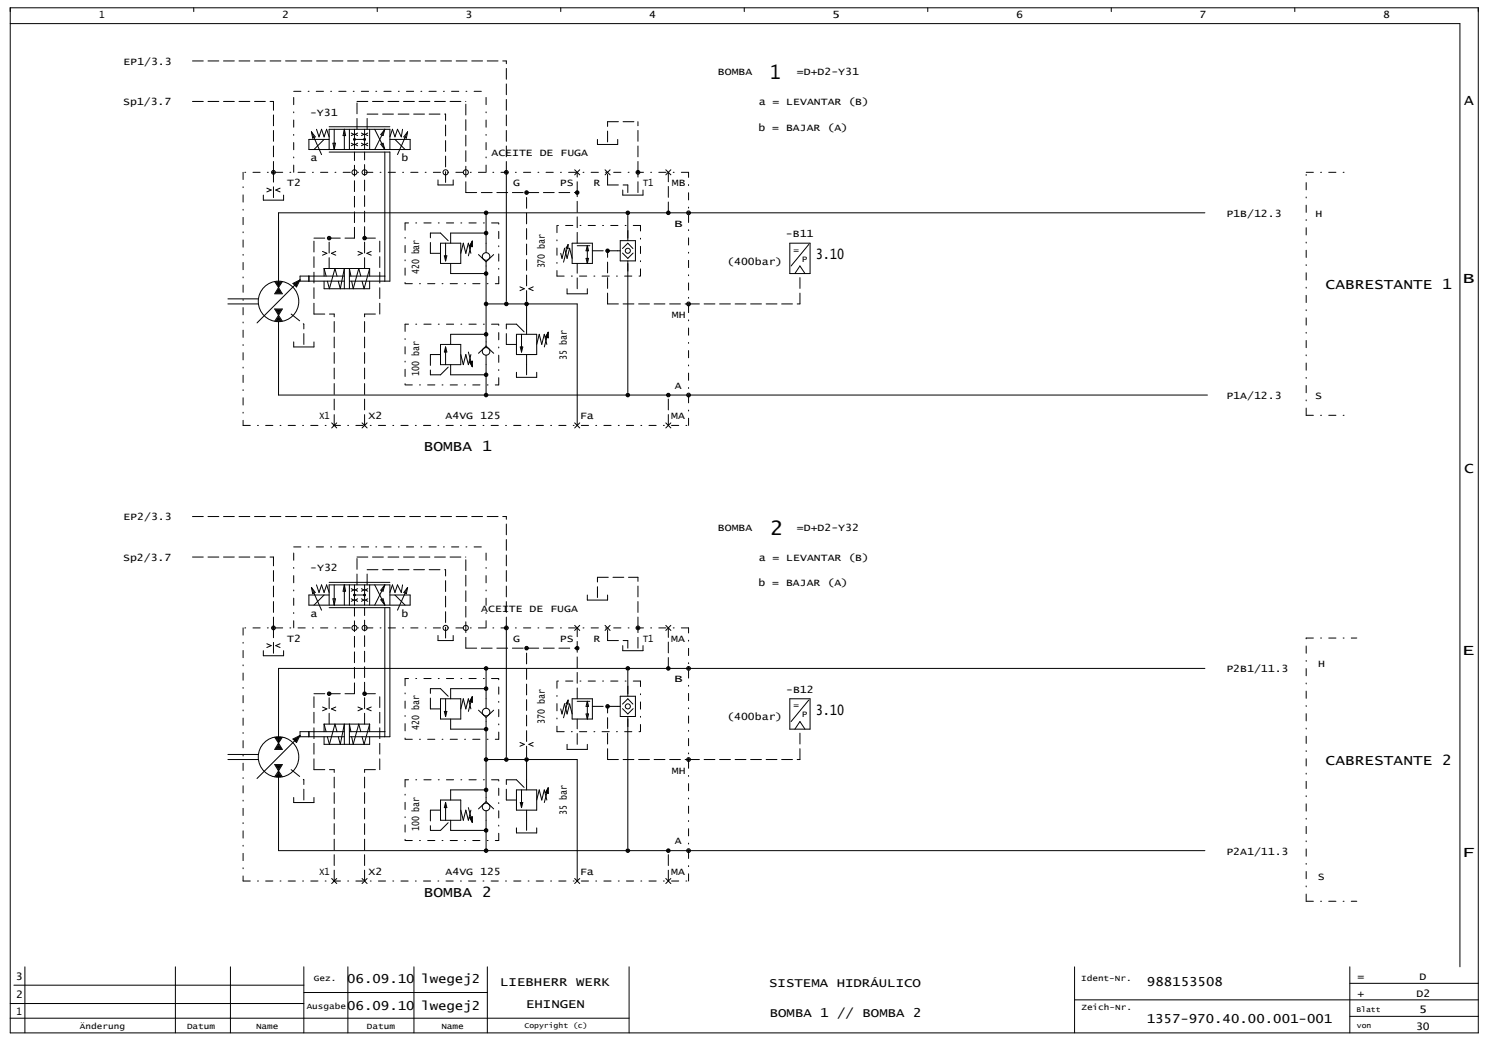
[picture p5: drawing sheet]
<svg xmlns="http://www.w3.org/2000/svg" width="582mm" height="406mm" viewBox="0 0 582 406" stroke-linecap="round" stroke-linejoin="round" font-family="sans-serif">
<g fill="none" stroke="#000" stroke-width=".39">
<path d="M4 3h574.2v401h-574.2zM4 9.2h567v369M75.8 3v1.5M147.6 3v1.5M219.3 3v1.5M291.1 3v1.5M362.9 3v1.5M434.6 3v1.5M506.4 3v1.5M121.8 51.6l1.5 1.9-1 .5zM121.8 51.6l4 8.9M123.8 50.6l1 2.9 1-2.9 1 2.9 1-2.9 .9 2.9"/>
<path d="M126.8 54.5l-4 4M128.7 54.5h-7.9v4h39.6v-4h-7.9M128.7 58.5v-7.9h23.8v7.9M128.7 59.5h23.8v50.5h-15.8M128.7 49.6h23.8M130.2 56h1l-.5 2.5zM130.7 50.6v7.9M134.7 50.6v7.9M134.7 50.6l.5 2.4h-1zM136.7 50.6v7.9M137.4 52.1l.9 .4-.9 .5M137.4 56l.9 .5-.9 .5"/>
<path d="M138.6 54.5h4M138.6 50.6v7.9M139.9 52.1l-1 .4 1 .5M139.9 56l-1 .5 1 .5M141.4 52.1l.9 .4-.9 .5M141.4 56l.9 .5-.9 .5M142.6 50.6v7.9M143.8 52.1l-.9 .4 .9 .5M143.8 56l-.9 .5 .9 .5M144.6 50.6v7.9M146.6 50.6l3.9 7.9M148.9 56.4l.9-.4 .7 2.5z"/>
<path d="M150.5 50.6l-.7 2.4-.9-.4zM150.5 50.6l-3.9 7.9M150.5 59.5v50.5M154.5 54.5l3.9 4M157.5 50.6l-.5 2.9-1.5-2.9-1 2.9-1-2.9-1 2.9M159.4 51.6l-.5 2.4-1-.5zM159.4 51.6l-3.9 8.9M233.7 54.5v2h7.9v-2M103 76.3v2h7.9v-2M104.4 73.6l1.7 .7-1.7 .8M109.6 73.6l-1.7 .7 1.7 .8M171.3 70.4v1.9h5.9v-1.9"/>
<path d="M198 67.4v50.5M224.8 66.4l2 2M226.8 66.4l-2 2M236.7 66.4l1.9 2M238.6 66.4l-1.9 2M243.6 74.3v2h7.9v-2M260.4 66.4l2 2M262.4 66.4l-2 2M126.1 98.3l1.7 .8-1.7 .7M131.3 98.3l-1.7 .8 1.7 .7M140 98.3l1.7 .8-1.7 .7M145.2 98.3l-1.7 .8 1.7 .7"/>
<path d="M172.3 95.1h7.9v7.9h-7.9zM174.3 95.1v6.9M180.2 99.1l1-4 1 4 1-4 1 4M184.7 94.3l.1 2.2-1.2-.3zM184.7 94.3l-1.5 5.8M184.7 94.3l-.8 1.8 .7 .2v-1.3l-.4 1 .3 .1-.1-.6M187.1 99.6l3 2.8M190.1 91.2h-13.8v3.9M190.1 83.2v15.6M193.1 99.6l-3 2.8M219.3 99.1l.5 2 1-4 1 4 1-4 1 4M222.2 95.7l-.8 1.3 .8 .2v-1.6l-1.8 6.9"/>
<path d="M223.8 95.1h7.9v7.9h-7.9zM225.8 96.1h4.9M229.7 96.1l.5 2h-1zM229.7 96.1v6.9M241.6 98.1h1M242.6 94.1h5.9v7.9h-5.9zM243.5 99l2.1 2.1 2-2.1M243.5 97.2l2.1-2.1 1.9 2.1M245.6 84.2v9.9M308.9 95.1h7.9v11.9h-7.9zM316.3 95.6l-6.9 8.4M471.3 83.2h-362.4v29.2"/>
<path d="M89.1 118.9h11.9M89.1 116.9h11.9M107.5 110.2l1.4 2.2M107.9 110.3h2.1l-1.1 1.6zM108.3 110.6h1.2l-.6 .8zM108.7 114.1l.2-.2 .2 .2zM108.8 110.9h.2zM108.9 112.4l1.5 2.5h-2.9zM108.9 113l1 1.6h-2zM108.9 113.6l.5 .7h-1zM110.4 110.2l-1.5 2.2M114.6 110.9l2.8-1.4-1.4 2.7z"/>
<path d="M115.1 111l1.6-.8-.8 1.6zM115.6 111.1l.4-.2-.2 .5zM117.4 109.5l-16.9 16.8M120.8 108v2M126.8 110v2.9h17.8v-2.9M126.8 105v3M126.8 105l.8 3M126.8 105h17.8M131.8 108l-.8-3-2.2 7.9-.8-2.9M132.3 110l.8 2.9 1.6-7.9v7.9M134.7 108h-17.3v2h17.3M136.7 108h13.8"/>
<path d="M137.3 108l-.6-3v7.9M141.1 108l-.8-3-2.2 7.9-.5-2.9M144.6 105v3M144.6 105l-2.2 7.9-.8-2.9M173.8 100.1h1l-.5 1.9zM176.3 103v4h13.8M190.1 102.4v33M190.1 118.9h35.7v47.5M203.4 112.2l1.7 .7-1.7 .8M206 118.9v11.9M208.6 112.2l-1.7 .7 1.7 .8M221.8 112.9v2h7.9v-2"/>
<path d="M229.2 101.1h1l-.5 1.9zM245.6 102v51.5M310.9 107l2-3 2 3M107.5 120.9h2.9l-1.5 2.4zM107.9 121.2h2l-1 1.5zM108.4 121.5h1l-.5 .6zM108.7 121.7l.2 .1 .2-.1h-.3M108.9 125.8v28.7h363.4M108.9 123.9l1 1.6h-2zM108.9 124.4l.5 .8h-1zM108.9 124.7l.2 .3h-.4zM108.9 123.3l1.5 2.3"/>
<path d="M108.9 123.3l-1.4 2.3M114.9 133.7v2h7.9v-2M172.3 134.7h7.9v7.9h-7.9zM174.3 135.7v6.9M174.3 135.7l.5 2h-1zM180.2 138.7l1 3.9 1-3.9 1 3.9 1-3.9M183.2 137.7l1.5 5.7M190.1 130.8h-13.8v3.9M190.1 138.9v15.6M190.1 135.4l3 2.8M190.1 135.4l-3 2.8M202 130.8h7.9v7.9h-7.9z"/>
<path d="M203.5 135.7h1l-.5 2zM204 130.8v6.9M206 138.7v7.9M209.9 134.7l1-3.9 1 3.9 1-3.9 1 3.9M214.4 130l.1 2.1-1.2-.3zM214.4 130l-1.5 5.7M214.4 130l-.8 1.8 .7 .2v-1.4l-.4 1.1 .3 .1-.1-.7M176.3 142.6v4h13.8M183.6 141.6l1.2-.3-.1 2.1zM184.4 142.3l.1-.7-.3 .1 .4 1.1v-1.4l-.7 .2 .8 1.8M202 145.6v2h7.9v-2M129.7 165.4l2 2"/>
<path d="M131.7 165.4l-2 2M141.6 165.4l2 2M143.6 165.4l-2 2M224.8 165.4l2 2M226.8 165.4l-2 2M260.4 165.4l2 2M262.4 165.4l-2 2M121.8 229.8l1.5 1.9-1 .5zM121.8 229.8l4 8.9M123.8 228.8l1 2.9 1-2.9 1 2.9 1-2.9 .9 2.9M126.8 232.7l-4 4M128.7 232.7h-7.9v4h39.6v-4h-7.9"/>
<path d="M128.7 236.7v-7.9h23.8v7.9M128.7 237.7h23.8v50.5h-15.8M128.7 227.8h23.8M130.2 234.2h1l-.5 2.5zM130.7 228.8v7.9M134.7 228.8v7.9M134.7 228.8l.5 2.4h-1zM136.7 228.8v7.9M137.4 230.3l.9 .4-.9 .5M137.4 234.2l.9 .5-.9 .5M138.6 228.8v7.9M138.6 232.7h4"/>
<path d="M139.9 230.3l-1 .4 1 .5M139.9 234.2l-1 .5 1 .5M141.4 230.3l.9 .4-.9 .5M141.4 234.2l.9 .5-.9 .5M142.6 228.8v7.9M143.8 230.3l-.9 .4 .9 .5M143.8 234.2l-.9 .5 .9 .5M144.6 228.8v7.9M146.6 228.8l3.9 7.9M148.9 234.6l.9-.4 .7 2.5zM150.5 228.8l-.7 2.4-.9-.4zM150.5 228.8l-3.9 7.9"/>
<path d="M150.5 237.7v50.5M154.5 232.7l3.9 4M157.5 228.8l-.5 2.9-1.5-2.9-1 2.9-1-2.9-1 2.9M159.4 229.8l-.5 2.4-1-.5zM159.4 229.8l-3.9 8.9M229.7 232.7v2h7.9v-2M103 254.5v2h7.9v-2M104.4 251.8l1.7 .7-1.7 .8M109.6 251.8l-1.7 .7 1.7 .8M171.3 248.6v1.9h5.9v-1.9M198 245.6v50.5M224.8 244.6l2 2"/>
<path d="M226.8 244.6l-2 2M236.7 244.6l1.9 2M238.6 244.6l-1.9 2M243.6 252.5v2h7.9v-2M260.4 244.6l2 2M262.4 244.6l-2 2M126.1 276.5l1.7 .8-1.7 .7M131.3 276.5l-1.7 .8 1.7 .7M140 276.5l1.7 .8-1.7 .7M145.2 276.5l-1.7 .8 1.7 .7M172.3 273.3h7.9v7.9h-7.9zM173.8 278.3h1l-.5 1.9z"/>
<path d="M174.3 273.3v6.9M180.2 277.3l1-4 1 4 1-4 1 4M184.7 272.5l.1 2.2-1.2-.3zM184.7 272.5l-1.5 5.8M184.7 272.5l-.8 1.8 .7 .2v-1.3l-.4 1 .3 .1-.1-.6M187.1 277.8l3 2.8M190.1 269.4h-13.8v3.9M190.1 261.4v15.6M193.1 277.8l-3 2.8M219.3 277.3l.5 2 1-4 1 4 1-4 1 4M222.2 273.9l-.8 1.3 .8 .2v-1.6l-1.8 6.9M223.8 273.3h7.9v7.9h-7.9z"/>
<path d="M225.8 274.3h4.9M229.2 279.3h1l-.5 1.9zM229.7 274.3v6.9M229.7 274.3l.5 2h-1zM241.6 276.3h1M242.6 272.3h5.9v7.9h-5.9zM243.5 277.2l2.1 2.1 2-2.1M243.5 275.4l2.1-2.1 1.9 2.1M245.6 262.4v9.9M308.9 273.3h7.9v11.9h-7.9zM316.3 273.8l-6.9 8.4M471.3 261.4h-362.4v29.2"/>
<path d="M89.1 297.1h11.9M89.1 295.1h11.9M107.5 299.1h2.9l-1.5 2.4zM107.5 288.4l1.4 2.2M107.9 288.5h2.1l-1.1 1.6zM107.9 299.4h2l-1 1.5zM108.3 288.8h1.2l-.6 .8zM108.4 299.7h1l-.5 .6zM108.7 299.9l.2 .1 .2-.1h-.3M108.8 289.1h.2zM108.9 290.6l1.5 2.5h-2.9zM108.9 291.2l1 1.6h-2z"/>
<path d="M108.9 291.8l.5 .7h-1zM108.9 292.1l.2 .2h-.4zM110.4 288.4l-1.5 2.2M114.6 289.1l2.8-1.4-1.4 2.7zM115.1 289.2l1.6-.8-.8 1.6zM115.6 289.3l.4-.2-.2 .5zM117.4 287.7l-16.9 16.8M120.8 286.2v2M126.8 288.2v2.9h17.8v-2.9M126.8 283.2v3M126.8 283.2l.8 3M126.8 283.2h17.8"/>
<path d="M131.8 286.2l-.8-3-2.2 7.9-.8-2.9M132.3 288.2l.8 2.9 1.6-7.9v7.9M134.7 286.2h-17.3v2h17.3M136.7 286.2h13.8M137.3 286.2l-.6-3v7.9M141.1 286.2l-.8-3-2.2 7.9-.5-2.9M144.6 283.2v3M144.6 283.2l-2.2 7.9-.8-2.9M176.3 281.2v4h13.8M190.1 280.6v33M190.1 297.1h35.7v47.5M203.4 290.4l1.7 .7-1.7 .8"/>
<path d="M206 297.1v11.9M208.6 290.4l-1.7 .7 1.7 .8M221.8 291.1v2h7.9v-2M245.6 280.2v51.5M310.9 285.2l2-3 2 3M108.9 304v28.7h362.4M108.9 302.1l1 1.6h-2zM108.9 302.6l.5 .8h-1zM108.9 302.9l.2 .3h-.4zM108.9 301.5l1.5 2.3M108.9 301.5l-1.4 2.3M114.9 311.9v2h7.9v-2"/>
<path d="M172.3 312.9h7.9v7.9h-7.9zM174.3 313.9v6.9M174.3 313.9l.5 2h-1zM180.2 316.9l1 3.9 1-3.9 1 3.9 1-3.9M183.2 315.9l1.5 5.7M183.6 319.8l1.2-.3-.1 2.1zM190.1 309h-13.8v3.9M190.1 317.1v15.6M190.1 313.6l3 2.8M190.1 313.6l-3 2.8M202 309h7.9v7.9h-7.9zM203.5 313.9h1l-.5 2z"/>
<path d="M204 309v6.9M206 316.9v7.9M209.9 312.9l1-3.9 1 3.9 1-3.9 1 3.9M214.4 308.2l.1 2.1-1.2-.3zM214.4 308.2l-1.5 5.7M214.4 308.2l-.8 1.8 .7 .2v-1.4l-.4 1.1 .3 .1-.1-.7M176.3 320.8v4h13.8M184.4 320.5l.1-.7-.3 .1 .4 1.1v-1.4l-.7 .2 .8 1.8M202 323.8v2h7.9v-2M129.7 343.6l2 2M131.7 343.6l-2 2M141.6 343.6l2 2"/>
<path d="M143.6 343.6l-2 2M224.8 343.6l2 2M226.8 343.6l-2 2M260.4 343.6l2 2M262.4 343.6l-2 2M9.7 378.2v25.8M68.6 378.2v25.8M90.1 378.2v25.8M118.8 378.2v25.8M136.1 378.2v25.8M161.9 378.2v25.8M190.6 378.2v25.8"/>
<path d="M246.1 378.2v25.8M420.3 378.2v25.8M528 378.2v25.8M4 398.3h242.1M4 392.5h114.8M5.4 385.3h113.4M118.8 388.2h71.8M420.3 391.1h157.9M528 397.5h50.2M528 384.6h50.2"/>
<circle cx="138.6" cy="54.5" r=".35"/>
<circle cx="138.6" cy="54.5" r=".1"/>
<circle cx="138.6" cy="54.5" r=".25"/>
<circle cx="142.6" cy="54.5" r=".35"/>
<circle cx="142.6" cy="54.5" r=".25"/>
<circle cx="142.6" cy="54.5" r=".1"/>
<circle cx="107" cy="67.4" r=".74"/>
<circle cx="107" cy="67.4" r=".37"/>
<circle cx="138.6" cy="67.4" r=".99"/>
<circle cx="142.6" cy="67.4" r=".99"/>
<circle cx="174.3" cy="67.4" r=".99"/>
<circle cx="182.2" cy="67.4" r=".99"/>
<circle cx="198" cy="67.4" r=".37"/>
<circle cx="198" cy="67.4" r=".74"/>
<circle cx="206" cy="75.3" r=".69"/>
<circle cx="206" cy="75.3" r=".5"/>
<circle cx="206" cy="75.3" r=".2"/>
<circle cx="225.8" cy="75.3" r=".69"/>
<circle cx="225.8" cy="75.3" r=".5"/>
<circle cx="225.8" cy="75.3" r=".2"/>
<circle cx="249.5" cy="67.4" r=".37"/>
<circle cx="249.5" cy="67.4" r=".74"/>
<circle cx="128.7" cy="93.1" r=".5"/>
<circle cx="128.7" cy="93.1" r=".69"/>
<circle cx="128.7" cy="93.1" r=".2"/>
<circle cx="142.6" cy="93.1" r=".5"/>
<circle cx="142.6" cy="93.1" r=".69"/>
<circle cx="142.6" cy="93.1" r=".2"/>
<circle cx="190.1" cy="91.2" r=".69"/>
<circle cx="190.1" cy="83.2" r=".69"/>
<circle cx="190.1" cy="83.2" r=".5"/>
<circle cx="190.1" cy="91.2" r=".5"/>
<circle cx="190.1" cy="91.2" r=".2"/>
<circle cx="190.1" cy="83.2" r=".2"/>
<circle cx="237.6" cy="98.1" r=".5"/>
<circle cx="237.6" cy="98.1" r=".69"/>
<circle cx="237.6" cy="98.1" r=".2"/>
<circle cx="245.6" cy="98.1" r=".99"/>
<circle cx="245.6" cy="83.2" r=".5"/>
<circle cx="245.6" cy="83.2" r=".69"/>
<circle cx="245.6" cy="83.2" r=".2"/>
<circle cx="261.4" cy="83.2" r=".5"/>
<circle cx="261.4" cy="83.2" r=".69"/>
<circle cx="261.4" cy="83.2" r=".2"/>
<circle cx="269.3" cy="83.2" r=".74"/>
<circle cx="269.3" cy="83.2" r=".37"/>
<circle cx="108.9" cy="117.9" r="7.9"/>
<circle cx="190.1" cy="100.3" r="1.49"/>
<circle cx="190.1" cy="107" r=".69"/>
<circle cx="190.1" cy="118.9" r=".69"/>
<circle cx="190.1" cy="118.9" r=".5"/>
<circle cx="190.1" cy="107" r=".5"/>
<circle cx="190.1" cy="107" r=".2"/>
<circle cx="190.1" cy="118.9" r=".2"/>
<circle cx="198" cy="118.9" r=".69"/>
<circle cx="198" cy="118.9" r=".5"/>
<circle cx="198" cy="118.9" r=".2"/>
<circle cx="206" cy="118.9" r=".69"/>
<circle cx="206" cy="118.9" r=".5"/>
<circle cx="206" cy="118.9" r=".2"/>
<circle cx="269.3" cy="118.9" r=".74"/>
<circle cx="269.3" cy="118.9" r=".37"/>
<circle cx="190.1" cy="137.4" r="1.49"/>
<circle cx="190.1" cy="130.8" r=".69"/>
<circle cx="190.1" cy="130.8" r=".5"/>
<circle cx="190.1" cy="130.8" r=".2"/>
<circle cx="190.1" cy="154.5" r=".69"/>
<circle cx="190.1" cy="146.6" r=".69"/>
<circle cx="190.1" cy="146.6" r=".5"/>
<circle cx="190.1" cy="154.5" r=".5"/>
<circle cx="190.1" cy="154.5" r=".2"/>
<circle cx="190.1" cy="146.6" r=".2"/>
<circle cx="245.6" cy="154.5" r=".5"/>
<circle cx="245.6" cy="154.5" r=".69"/>
<circle cx="245.6" cy="154.5" r=".2"/>
<circle cx="261.4" cy="154.5" r=".5"/>
<circle cx="261.4" cy="154.5" r=".69"/>
<circle cx="261.4" cy="154.5" r=".2"/>
<circle cx="269.3" cy="154.5" r=".74"/>
<circle cx="269.3" cy="154.5" r=".37"/>
<circle cx="138.6" cy="232.7" r=".35"/>
<circle cx="138.6" cy="232.7" r=".1"/>
<circle cx="138.6" cy="232.7" r=".25"/>
<circle cx="142.6" cy="232.7" r=".35"/>
<circle cx="142.6" cy="232.7" r=".25"/>
<circle cx="142.6" cy="232.7" r=".1"/>
<circle cx="107" cy="245.6" r=".74"/>
<circle cx="107" cy="245.6" r=".37"/>
<circle cx="138.6" cy="245.6" r=".99"/>
<circle cx="142.6" cy="245.6" r=".99"/>
<circle cx="174.3" cy="245.6" r=".99"/>
<circle cx="182.2" cy="245.6" r=".99"/>
<circle cx="198" cy="245.6" r=".74"/>
<circle cx="198" cy="245.6" r=".37"/>
<circle cx="206" cy="253.5" r=".69"/>
<circle cx="206" cy="253.5" r=".5"/>
<circle cx="206" cy="253.5" r=".2"/>
<circle cx="225.8" cy="253.5" r=".69"/>
<circle cx="225.8" cy="253.5" r=".5"/>
<circle cx="225.8" cy="253.5" r=".2"/>
<circle cx="249.5" cy="245.6" r=".37"/>
<circle cx="249.5" cy="245.6" r=".74"/>
<circle cx="128.7" cy="271.3" r=".5"/>
<circle cx="128.7" cy="271.3" r=".69"/>
<circle cx="128.7" cy="271.3" r=".2"/>
<circle cx="142.6" cy="271.3" r=".5"/>
<circle cx="142.6" cy="271.3" r=".69"/>
<circle cx="142.6" cy="271.3" r=".2"/>
<circle cx="190.1" cy="278.5" r="1.49"/>
<circle cx="190.1" cy="261.4" r=".69"/>
<circle cx="190.1" cy="269.4" r=".69"/>
<circle cx="190.1" cy="261.4" r=".5"/>
<circle cx="190.1" cy="269.4" r=".5"/>
<circle cx="190.1" cy="269.4" r=".2"/>
<circle cx="190.1" cy="261.4" r=".2"/>
<circle cx="237.6" cy="276.3" r=".5"/>
<circle cx="237.6" cy="276.3" r=".69"/>
<circle cx="237.6" cy="276.3" r=".2"/>
<circle cx="245.6" cy="276.3" r=".99"/>
<circle cx="245.6" cy="261.4" r=".5"/>
<circle cx="245.6" cy="261.4" r=".69"/>
<circle cx="245.6" cy="261.4" r=".2"/>
<circle cx="261.4" cy="261.4" r=".5"/>
<circle cx="261.4" cy="261.4" r=".69"/>
<circle cx="261.4" cy="261.4" r=".2"/>
<circle cx="269.3" cy="261.4" r=".74"/>
<circle cx="269.3" cy="261.4" r=".37"/>
<circle cx="108.9" cy="296.1" r="7.9"/>
<circle cx="190.1" cy="285.2" r=".69"/>
<circle cx="190.1" cy="297.1" r=".69"/>
<circle cx="190.1" cy="285.2" r=".5"/>
<circle cx="190.1" cy="297.1" r=".5"/>
<circle cx="190.1" cy="285.2" r=".2"/>
<circle cx="190.1" cy="297.1" r=".2"/>
<circle cx="198" cy="297.1" r=".69"/>
<circle cx="198" cy="297.1" r=".5"/>
<circle cx="198" cy="297.1" r=".2"/>
<circle cx="206" cy="297.1" r=".69"/>
<circle cx="206" cy="297.1" r=".5"/>
<circle cx="206" cy="297.1" r=".2"/>
<circle cx="269.3" cy="297.1" r=".74"/>
<circle cx="269.3" cy="297.1" r=".37"/>
<circle cx="190.1" cy="315.6" r="1.49"/>
<circle cx="190.1" cy="309" r=".69"/>
<circle cx="190.1" cy="309" r=".5"/>
<circle cx="190.1" cy="309" r=".2"/>
<circle cx="190.1" cy="324.8" r=".69"/>
<circle cx="190.1" cy="332.7" r=".69"/>
<circle cx="190.1" cy="324.8" r=".5"/>
<circle cx="190.1" cy="332.7" r=".5"/>
<circle cx="190.1" cy="332.7" r=".2"/>
<circle cx="190.1" cy="324.8" r=".2"/>
<circle cx="245.6" cy="332.7" r=".5"/>
<circle cx="245.6" cy="332.7" r=".69"/>
<circle cx="245.6" cy="332.7" r=".2"/>
<circle cx="261.4" cy="332.7" r=".5"/>
<circle cx="261.4" cy="332.7" r=".69"/>
<circle cx="261.4" cy="332.7" r=".2"/>
<circle cx="269.3" cy="332.7" r=".74"/>
<circle cx="269.3" cy="332.7" r=".37"/>
</g>
<g fill="none" stroke="#000" stroke-width=".39" stroke-dasharray="4.2 1.8">
<path d="M75.3 39.7h31.7M75.3 23.8h122.7M139.6 39.7h42.6M139.6 50.6v-10.9M143.6 50.6v-6M143.6 44.6h30.7M237.6 55.5v-7.9M237.6 47.6h11.9M107 77.3v-9.9M107 67.4v-27.7M174.3 71.4v-26.8M182.2 75.3v-35.6"/>
<path d="M182.2 75.3h43.6M198 67.4v-43.6M225.8 75.3v-7.9M237.6 72.3v-4.9M237.6 72.3h8M245.6 75.3v-3M249.5 75.3v-7.9M249.5 67.4v-19.8M122.8 93.1h15.8M138.6 93.1v-33.6M142.6 93.1h5.9M168.3 99.1v-7.9"/>
<path d="M168.3 91.2h4M172.3 91.2l4 3.9M172.3 99.1h-4M225.8 95.1v-19.8M231.7 98.1h9.9M261.4 83.2v-15.8M128.7 105v-11.9M142.6 105v-45.5M206 117.9v-42.6M225.8 112.9v-9.9M237.6 118.9v-20.8M237.6 118.9h31.7"/>
<path d="M269.3 118.9h43.6M312.9 118.9v-11.9M113.9 122.8l4.9 4M118.8 134.7v-7.9M122.8 122.8v-29.7M122.8 122.8h7.9M142.6 122.8h5.9M148.5 122.8v-29.7M168.3 138.7v7.9M172.3 138.7h-4M198 134.7v-7.9M198 126.8h4"/>
<path d="M202 126.8l4 4M202 134.7h-4M168.3 146.6h4M172.3 146.6l4-4M130.7 166.4v-43.6M142.6 166.4v-43.6M261.4 166.4v-11.9M75.3 217.9h31.7M75.3 202h122.7M139.6 217.9h42.6M139.6 228.8v-10.9M143.6 228.8v-6"/>
<path d="M143.6 222.8h30.7M233.7 233.7v-7.9M233.7 225.8h15.8M107 255.5v-9.9M107 245.6v-27.7M174.3 249.6v-26.8M182.2 253.5v-35.6M182.2 253.5h43.6M198 245.6v-43.6M237.6 250.5v-4.9M237.6 250.5h8M245.6 253.5v-3"/>
<path d="M249.5 253.5v-7.9M249.5 245.6v-19.8M122.8 271.3h15.8M138.6 271.3v-33.6M142.6 271.3h5.9M168.3 277.3v-7.9M168.3 269.4h4M172.3 269.4l4 3.9M172.3 277.3h-4M225.8 273.3v-27.7M231.7 276.3h9.9M261.4 261.4v-15.8"/>
<path d="M128.7 283.2v-11.9M142.6 283.2v-45.5M206 296.1v-42.6M225.8 291.1v-9.9M237.6 297.1v-20.8M237.6 297.1h31.7M269.3 297.1h43.6M312.9 297.1v-11.9M113.9 301l4.9 4M118.8 312.9v-7.9M122.8 301v-29.7M122.8 301h7.9"/>
<path d="M142.6 301h5.9M148.5 301v-29.7M168.3 316.9v7.9M172.3 316.9h-4M198 312.9v-7.9M198 305h4M202 305l4 4M202 312.9h-4M168.3 324.8h4M172.3 324.8l4-4M130.7 344.6v-43.6M142.6 344.6v-43.6"/>
<path d="M261.4 344.6v-11.9"/>
</g>
<g fill="none" stroke="#000" stroke-width=".39" stroke-dasharray="2.8 2.8 .4 2.8">
<path d="M114.9 35.7h75.2M95.1 67.4v99M114.9 67.4v-31.7M190.1 67.4v-31.7M269.3 67.4h-174.2M510.9 67.4h14.8M158.4 87.2v23.8M195.1 87.2h-36.7M217.8 88.2v19.8M250.5 88.2h-32.7M158.4 111h36.7M195.1 111v-23.8"/>
<path d="M217.8 108h32.7M250.5 108v-19.8M158.4 126.8v23.8M195.1 126.8h-36.7M158.4 150.6h36.7M195.1 150.6v-23.8M95.1 166.4h174.2M269.3 166.4v-99M510.9 162.4v-95M510.9 162.4h14.8M114.9 213.9h75.2M95.1 245.6v99"/>
<path d="M114.9 245.6v-31.7M190.1 245.6v-31.7M269.3 245.6h-174.2M510.9 249.6h19.8M158.4 265.4v23.8M195.1 265.4h-36.7M217.8 266.4v19.8M250.5 266.4h-32.7M158.4 289.2h36.7M195.1 289.2v-23.8M217.8 286.2h32.7M250.5 286.2v-19.8"/>
<path d="M158.4 305v23.8M195.1 305h-36.7M158.4 328.8h36.7M195.1 328.8v-23.8M95.1 344.6h174.2M269.3 344.6v-99M510.9 352.5v-102.9M510.9 352.5h19.8"/>
</g>
<g font-size="7.8">
<text x="301.2" y="30.9">1</text>
<text x="301.3" y="209.1">2</text>
</g>
<g font-size="5.7">
<text x="572.7" y="40.9">A</text>
<text x="572" y="110.5">B</text>
<text x="572.7" y="185.2">C</text>
<text x="571.9" y="256.2">E</text>
<text x="571.8" y="335.2">F</text>
</g>
<g font-size="5.6">
<text x="319.1" y="101.3">3.10</text>
<text x="518.5" y="113.2">CABRESTANTE 1</text>
<text x="165.8" y="176.5">BOMBA 1</text>
<text x="319.1" y="279.5">3.10</text>
<text x="518.5" y="299.3">CABRESTANTE 2</text>
<text x="165.8" y="350.8">BOMBA 2</text>
</g>
<g font-size="4.9">
<text x="135.8" y="384.4">06.09.10</text>
<text x="164.8" y="384.4">lwegej2</text>
<text x="195.6" y="385.8">LIEBHERR WERK</text>
<text x="300.8" y="386.1">SISTEMA HIDRÁULICO</text>
<text x="448.6" y="385.8">988153508</text>
<text x="135.8" y="395.1">06.09.10</text>
<text x="164.8" y="395.1">lwegej2</text>
<text x="205.7" y="394.4">EHINGEN</text>
<text x="301.1" y="397.6">BOMBA 1 // BOMBA 2</text>
<text x="448.5" y="400.2">1357-970.40.00.001-001</text>
</g>
<g font-size="4.1">
<text x="6.2" y="383.3">3</text>
<text x="530.9" y="383.3">=</text>
<text x="555.3" y="383.3">D</text>
<text x="530.9" y="389.8">+</text>
<text x="554.1" y="389.8">D2</text>
<text x="6.3" y="390.5">2</text>
<text x="6.4" y="397">1</text>
<text x="554.9" y="396.3">5</text>
<text x="553.9" y="402.7">30</text>
</g>
<g font-size="3.9">
<text x="38.8" y="7.1">1</text>
<text x="110.4" y="7.1">2</text>
<text x="182.1" y="7.1">3</text>
<text x="253.9" y="7.1">4</text>
<text x="325.4" y="7.1">5</text>
<text x="397.5" y="7.1">6</text>
<text x="469.2" y="7.1">7</text>
<text x="541" y="7.1">8</text>
<text x="48.3" y="25.4">EP1/3.3</text>
<text x="280.8" y="29.3">BOMBA</text>
<text x="311.7" y="29.3">=D+D2-Y31</text>
<text x="48.2" y="41.2">Sp1/3.7</text>
<text x="296.7" y="41.2">a = LEVANTAR (B)</text>
<text x="121.3" y="45.2">-Y31</text>
<text x="296.6" y="51.1">b = BAJAR (A)</text>
<text x="121.4" y="63">a</text>
<text x="157" y="63">b</text>
<text x="192.2" y="61">ACEITE DE FUGA</text>
<text x="112.4" y="72.9">T2</text>
<text x="200.7" y="72.9">G</text>
<text x="219" y="72.9">PS</text>
<text x="232.2" y="72.9">R</text>
<text x="251.6" y="72.9">T1</text>
<text x="262.8" y="72.9">MB</text>
<text x="263.6" y="88.7">B</text>
<text x="479.7" y="84.8">P1B/12.3</text>
<text x="514.5" y="84.8">H</text>
<text x="307.4" y="92.7">-B11</text>
<text x="163.9" y="107.3" transform="rotate(-90 163.9 107.3)">420 bar</text>
<text x="213.1" y="105" transform="rotate(-90 213.1 105)">370 bar</text>
<text x="284.5" y="103.6">(400bar)</text>
<text x="262.8" y="124.4">MH</text>
<text x="221.7" y="140.7" transform="rotate(-90 221.7 140.7)">35 bar</text>
<text x="163.9" y="147" transform="rotate(-90 163.9 147)">100 bar</text>
<text x="264" y="152.1">A</text>
<text x="479.7" y="156.1">P1A/12.3</text>
<text x="514.4" y="156.1">S</text>
<text x="124.9" y="164">X1</text>
<text x="144.1" y="164">X2</text>
<text x="174.3" y="164">A4VG 125</text>
<text x="226.9" y="164">Fa</text>
<text x="262.6" y="164">MA</text>
<text x="48.3" y="203.6">EP2/3.3</text>
<text x="280.8" y="207.5">BOMBA</text>
<text x="311.7" y="207.5">=D+D2-Y32</text>
<text x="48.2" y="219.4">Sp2/3.7</text>
<text x="296.7" y="219.4">a = LEVANTAR (B)</text>
<text x="121.4" y="223.4">-Y32</text>
<text x="296.6" y="229.3">b = BAJAR (A)</text>
<text x="188.3" y="239.2">ACEITE DE FUGA</text>
<text x="121.4" y="241.2">a</text>
<text x="157" y="241.2">b</text>
<text x="112.4" y="251.1">T2</text>
<text x="200.7" y="251.1">G</text>
<text x="219" y="251.1">PS</text>
<text x="232.2" y="251.1">R</text>
<text x="251.6" y="251.1">T1</text>
<text x="262.6" y="251.1">MA</text>
<text x="479.7" y="263">P2B1/11.3</text>
<text x="515.5" y="261">H</text>
<text x="263.6" y="266.9">B</text>
<text x="307.5" y="270.9">-B12</text>
<text x="284.5" y="281.8">(400bar)</text>
<text x="163.9" y="285.5" transform="rotate(-90 163.9 285.5)">420 bar</text>
<text x="213.1" y="283.2" transform="rotate(-90 213.1 283.2)">370 bar</text>
<text x="262.8" y="302.6">MH</text>
<text x="221.7" y="318.9" transform="rotate(-90 221.7 318.9)">35 bar</text>
<text x="163.9" y="325.2" transform="rotate(-90 163.9 325.2)">100 bar</text>
<text x="264" y="330.3">A</text>
<text x="479.7" y="334.3">P2A1/11.3</text>
<text x="124.9" y="342.2">X1</text>
<text x="144.1" y="342.2">X2</text>
<text x="174.3" y="342.2">A4VG 125</text>
<text x="226.9" y="342.2">Fa</text>
<text x="262.6" y="342.2">MA</text>
<text x="515.4" y="344.2">S</text>
</g>
<g font-size="3.4">
<text x="310.3" y="98.9">=</text>
<text x="313.6" y="102.4">P</text>
<text x="310.3" y="277.1">=</text>
<text x="313.6" y="280.6">P</text>
</g>
<g font-size="3.2">
<text x="122.7" y="383.7">Gez.</text>
<text x="422.9" y="383.7">Ident-Nr.</text>
<text x="120" y="394.5">Ausgabe</text>
<text x="423" y="395.2">Zeich-Nr.</text>
<text x="31.3" y="402.4">Änderung</text>
<text x="73.1" y="402.4">Datum</text>
<text x="100.1" y="402.4">Name</text>
<text x="143.5" y="402.4">Datum</text>
<text x="172.6" y="402.4">Name</text>
</g>
<g font-size="2.9">
<text x="530.5" y="395.8">Blatt</text>
<text x="205.1" y="402.3">Copyright (c)</text>
<text x="530.7" y="402.3">von</text>
</g>
</svg>
